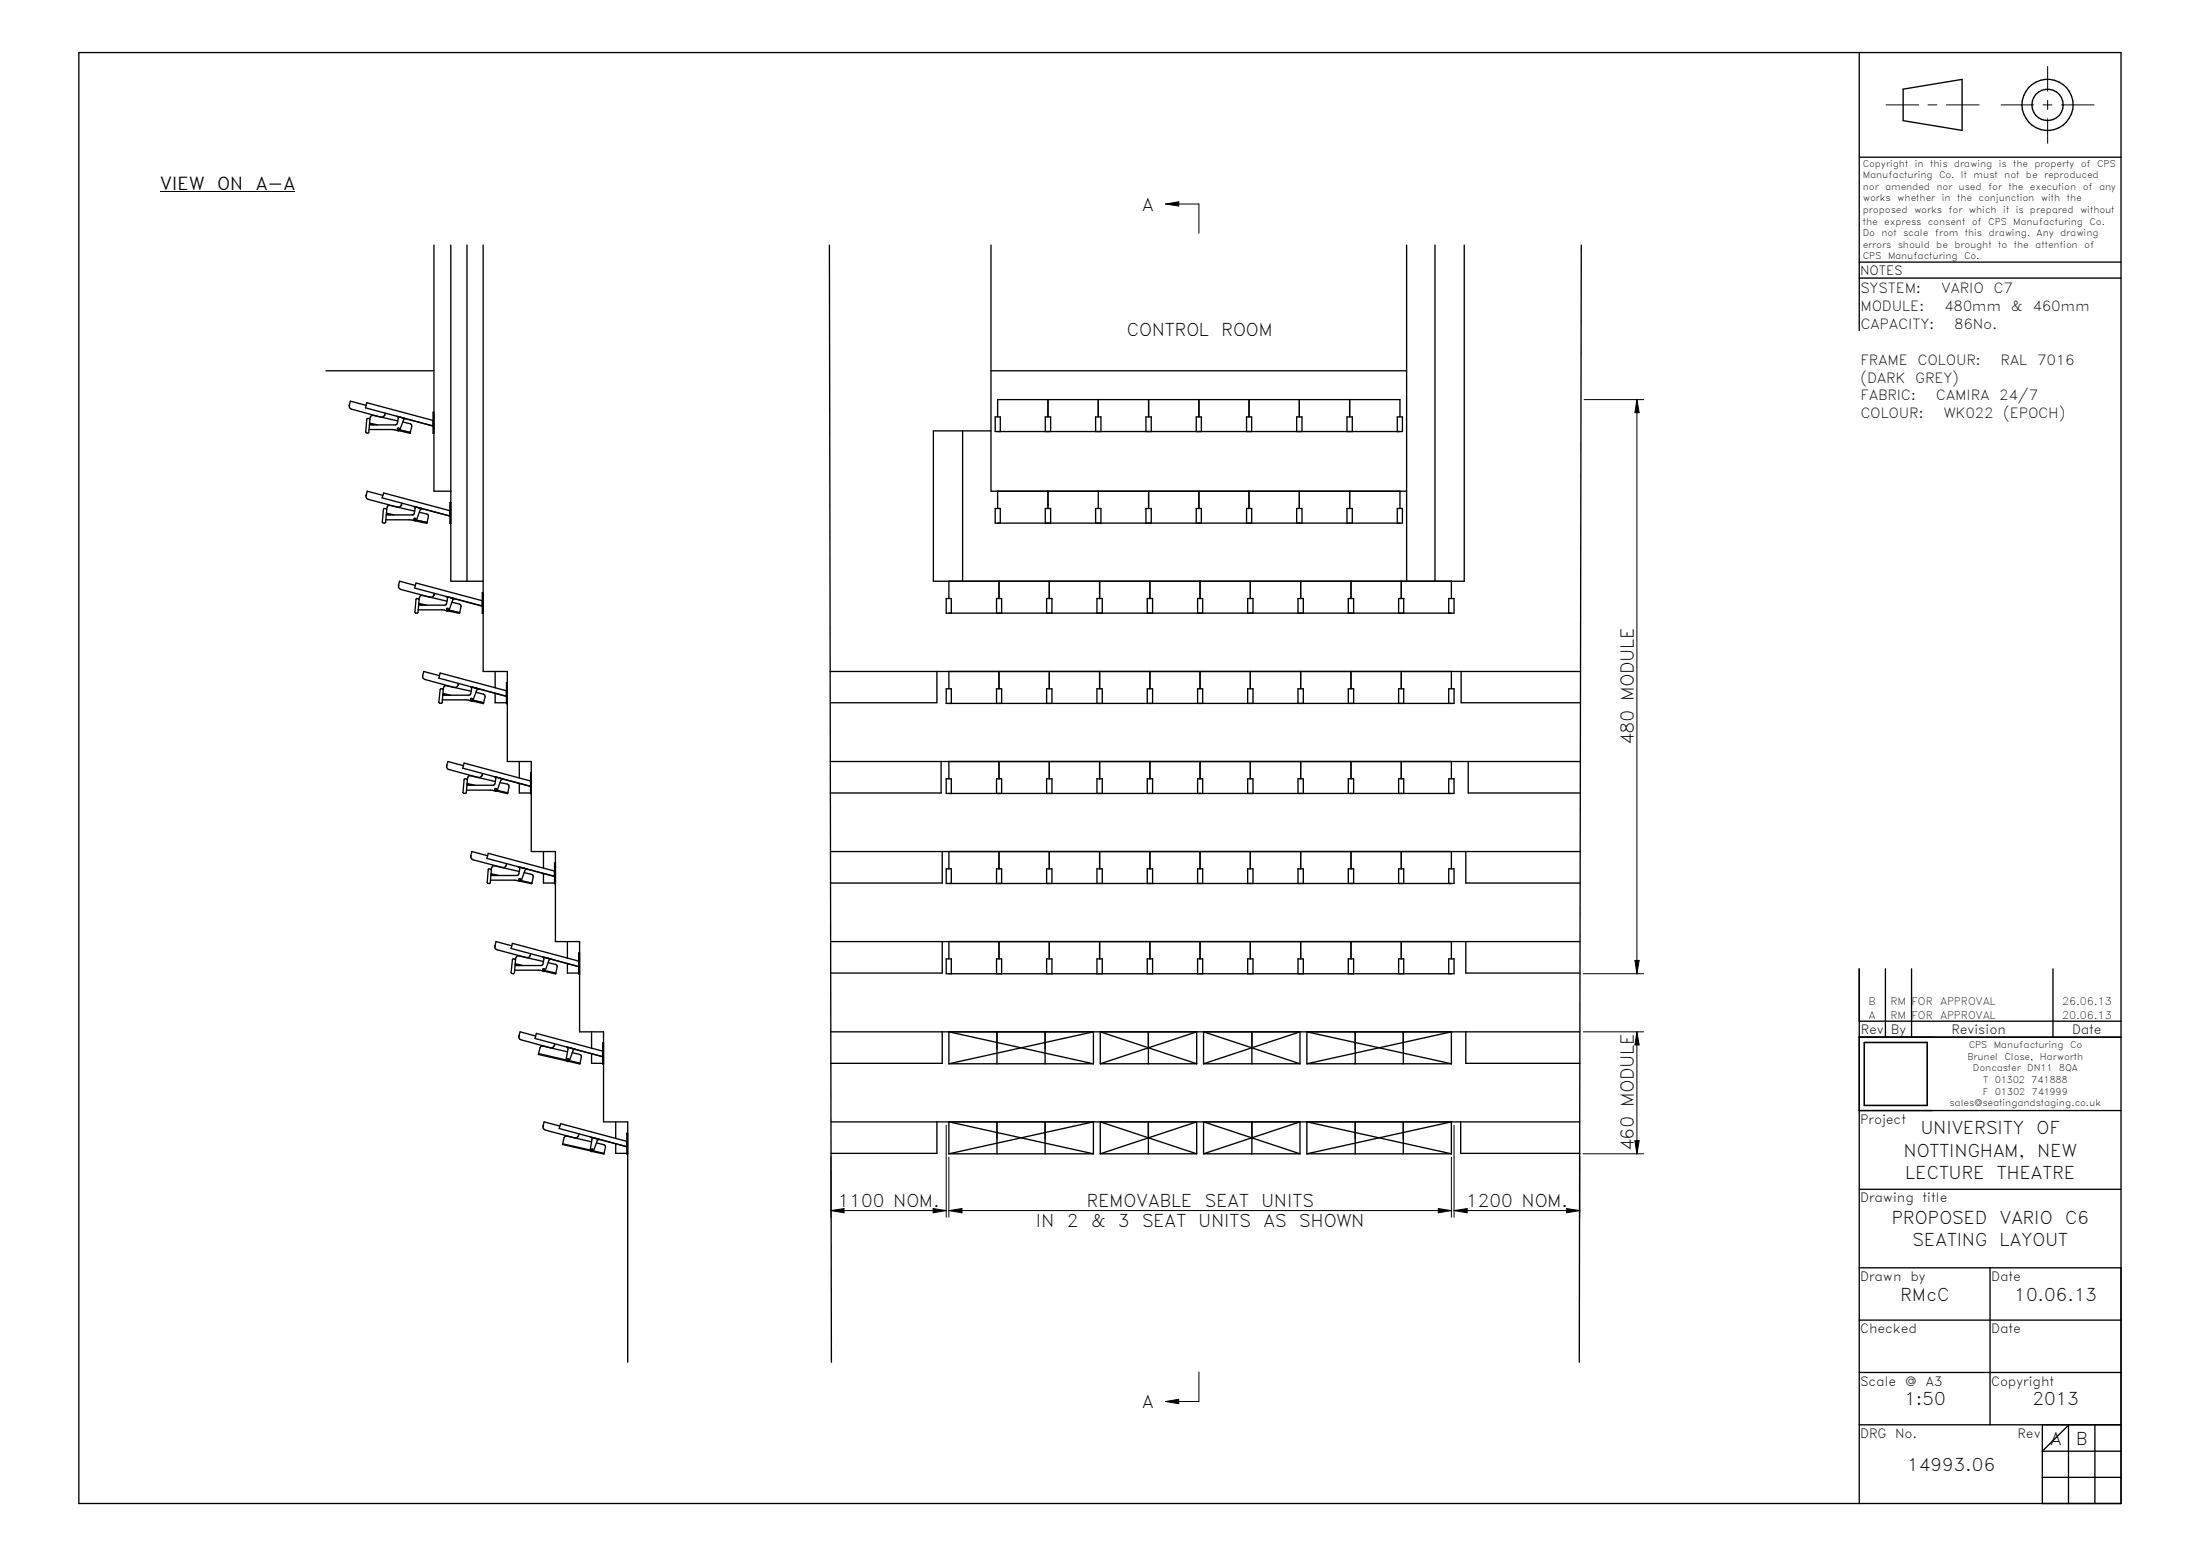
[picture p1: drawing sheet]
<svg xmlns="http://www.w3.org/2000/svg" width="420mm" height="297mm" viewBox="0 0 420 297" stroke-linecap="round" stroke-linejoin="round" font-family="sans-serif">
<g fill="none" stroke="#000" stroke-width=".25">
<path d="M15.1 10h390v277h-390zM355.1 10v53.1M363.5 17l11.2-1.8v9.7l-11.2-1.9zM355.1 30h50M82.9 46.8v47h3.2M86.1 46.8v64.2h6.2M89.2 46.8v64.2M92.3 46.8v81.4h4.6v17.2h4.6v17.2h4.6v17.1h4.6v17.3h4.6v17.2h4.6v45.9M158.4 46.8l.4 213.3M189.3 46.8v47h79.3M268.6 46.8v64.2M274.1 46.8v64.2"/>
<path d="M279.6 46.8v64.2h-101.3v-28.7h11M302 46.8l-.4 213.3M355.1 50h50M355.1 53.1h50M62.3 70.8h20.6M66.7 77.3h.1M69.9 77.4l-3-.8-.2 1.1 .4 .4 5.6 1.5a.73 .73 0 0 0 .9-.7M70.2 79.9h.3l.1 .2-.2 2.4-.1 .2-.3-.1-.2-.1 .3-2.5zM70.6 80l.3-.7h.3l4.8 1M73.5 79.1h.1M76.1 79.5l1.1 .3M76.7 79.7l6 1.6-12.9-3.4 .3-1 12.6 3.4"/>
<path d="M82.9 78.7h-.2v4h.2M189.3 70.8h79.3M190.5 79.6v-3.3h76.9v3.3M200.1 76.3v3.3M209.8 76.3v3.3M219.4 76.3v3.3M229 76.3v3.3M238.5 76.3v3.3M248.1 76.3v3.3M257.8 76.3v3.3M69.9 94.5h.1M70.6 81.1h5l.3-.3 .2-1-.3-.3 1.7 .4h-.3l-.1 .2-.7 1.9-.3 .3-1.1-.3h-4.5"/>
<path d="M70.6 80.8l1.5 .3M70.6 80.9l.8 .2M73.1 94.6l-3-.8-.2 1.1 .4 .4 5.6 1.5a.68 .68 0 0 0 .8-.7M73.2 97.2l.2-.1 .5 .1-.3 2.5-.1 .2-.5-.2zM73.8 98.3h5l.3-.3 .2-.9-.1-.3-.2-.1 1.7 .4-.4 .2-.7 1.9-.3 .2-1.1-.2h-4.5M73.8 98.1l.7 .2M73.8 98l1.5 .3M73.9 97.2l.2-.7h.3l4.8 1.1M75.9 81.8l.1-.1 .3 .2-.3 .2zM76.2 82.2l2.1 .5v-.2M76.4 82.1l1.9 .4M76.7 96.3h.1"/>
<path d="M76.9 80.6l1.7 .5v.3l-.3 1.1M79.1 99l.1-.1 .2 .2-.2 .2zM79.3 96.8l1.1 .2M79.4 99.4l2.1 .5 .1-.2M79.5 99.3l2.1 .4M80.1 97.8l1.7 .5-.2 1.4M85.9 97.5l-12.6-3.4-.3 .9 12.9 3.5M86.1 95.9h-.2v4h.2M183.8 82.3v28.7M190.5 93.8v3.3M191 99.9v-2.8h-.9v2.8h77.7v-2.8h-.9v2.8M191 82.4v-2.8h-.9v2.8h77.7v-2.8h-.9v2.8"/>
<path d="M199.6 82.4v-2.8h1v2.8M199.6 99.9v-2.8h1v2.8M200.1 93.8v3.3M209.2 99.9v-2.8h1.1v2.8M209.2 82.4v-2.8h1.1v2.8M209.8 93.8v3.3M218.9 99.9v-2.8h1v2.8M218.9 82.4v-2.8h1v2.8M219.4 93.8v3.3M228.5 99.9v-2.8h.9v2.8M228.5 82.4v-2.8h.9v2.8M229 93.8v3.3"/>
<path d="M238.1 99.9v-2.8h.9v2.8M238.1 82.4v-2.8h.9v2.8M238.5 93.8v3.3M247.6 99.9v-2.8h1.1v2.8M247.6 82.4v-2.8h1.1v2.8M248.1 93.8v3.3M257.2 99.9v-2.8h1.1v2.8M257.2 82.4v-2.8h1.1v2.8M257.8 93.8v3.3M267.4 93.8v3.3M76.1 111.7h.1M79.3 111.8l-3-.8-.2 1.1 .4 .4 5.6 1.5a.68 .68 0 0 0 .9-.7"/>
<path d="M79.4 114.4l.2-.1h.3l.1 .2-.2 2.4-.1 .2h-.3l-.2-.2zM80 115.5h5l.3-.3 .2-.9-.1-.3-.2-.1 1.7 .4-.4 .2-.7 1.9-.3 .3-1.1-.3h-4.5M80 115.2l1.5 .3M80 115.3l.8 .2M80 114.4l.1-.4 .2-.3h.3l4.8 1.1M82.9 113.5h.1M85.4 116.1l.3 .2-.3 .2-.1-.1zM85.5 114l1.1 .2M85.6 116.6l2.1 .5 .1-.1M85.8 116.5l2 .5M86.3 115l1.7 .5-.2 1.5M92.1 114.7l-12.7-3.4-.2 1 12.9 3.4"/>
<path d="M92.3 113.1h-.2v4h.2M181.2 111v3.3M181.7 117.1v-2.8h-1v2.8h97v-2.8h-1v2.8M190.3 117.1v-2.8h1v2.8M190.8 111v3.3M199.9 117.1v-2.8h1v2.8M200.4 111v3.3M209.5 117.1v-2.8h1v2.8M210 111v3.3M219.1 117.1v-2.8h1v2.8M219.6 111v3.3M228.7 117.1v-2.8h1v2.8"/>
<path d="M229.2 111v3.3M238.3 117.1v-2.8h1v2.8M238.8 111v3.3M247.9 117.1v-2.8h1v2.8M248.4 111v3.3M257.5 117.1v-2.8h1v2.8M258 111v3.3M267.1 117.1v-2.8h1v2.8M267.6 111v3.3M277.2 111v3.3M80.7 128.9h.1M83.9 129l-3-.8-.2 1.1 .4 .4 5.6 1.5a.73 .73 0 0 0 .9-.7"/>
<path d="M84.2 131.5h.3l.2 .2-.3 2.5-.1 .1-.4-.1-.1-.1 .3-2.5zM84.6 132.7h5l.3-.3 .2-1-.3-.3 1.7 .4h-.3l-.2 .2-.7 2.1-.2 .1-1.1-.3h-4.5M84.6 132.5l.8 .2M84.6 132.4l1.5 .3M84.7 131.6l.2-.7h.3l4.8 1.1M87.5 130.7h.1M89.9 133.4l.3-.1v.4l-.3-.1zM90.1 131.1l1.1 .3M90.3 133.7l2.1 .5M90.7 131.3l6 1.6-12.9-3.4 .3-1 12.6 3.4M90.9 132.2l1.7 .5 .1 .3-.4 1.3-2.1-.5M94.6 132.3v1.9h2.3"/>
<path d="M94.6 128.2v3.1M96.9 130.3h-.2v4h.2M158.5 128.2h143.4M178.9 128.2v6h-20.3M181.2 128.2v3.3M181.7 134.3v-2.8h-1v2.8h97v-2.8h-1v2.8M190.3 134.3v-2.8h1v2.8M190.8 128.2v3.3M199.9 134.3v-2.8h1v2.8M200.4 128.2v3.3M209.5 134.3v-2.8h1v2.8M210 128.2v3.3"/>
<path d="M219.1 134.3v-2.8h1v2.8M219.6 128.2v3.3M228.7 134.3v-2.8h1v2.8M229.2 128.2v3.3M238.3 134.3v-2.8h1v2.8M238.8 128.2v3.3M247.9 134.3v-2.8h1v2.8M248.4 128.2v3.3M257.5 134.3v-2.8h1v2.8M258 128.2v3.3M267.1 134.3v-2.8h1v2.8M267.6 128.2v3.3"/>
<path d="M277.2 128.2v3.3M279 128.2v6h22.8M85.3 146.1h.1M88.5 146.2l-3-.8-.2 1.1 .4 .4 5.6 1.5a.73 .73 0 0 0 .8-.7M88.6 148.8l.2-.1 .5 .1-.2 2.5-.2 .2-.5-.2zM89.2 149.9h5l.3-.3 .2-.9-.3-.4 1.7 .4-.4 .2-.7 1.9-.3 .2-1.1-.2h-4.5M89.2 149.6l1.5 .3M89.2 149.7l.7 .2M89.3 148.8l.2-.7h.3l4.8 1.1M92.1 147.9h.1M94.5 150.6l.3-.1 .1 .2-.3 .2zM94.7 148.3l1.1 .3"/>
<path d="M94.8 151l2.1 .5 .1-.2M94.9 150.9l2.1 .4M95.5 149.4l1.4 .3 .3 .2-.2 1.4M99.2 149.6v1.8h2.3M99.2 145.4v3.1M101.3 149.1l-12.7-3.4-.2 .9 12.9 3.5M101.5 147.5h-.2v4h.2M158.6 145.4h143.2M179.7 145.4v6h-21.1M181.2 145.4v3.3M181.7 151.5v-2.8h-1v2.8h97v-2.8h-1v2.8M190.3 151.5v-2.8h1v2.8"/>
<path d="M190.8 145.4v3.3M199.9 151.5v-2.8h1v2.8M200.4 145.4v3.3M209.5 151.5v-2.8h1v2.8M210 145.4v3.3M219.1 151.5v-2.8h1v2.8M219.6 145.4v3.3M228.7 151.5v-2.8h1v2.8M229.2 145.4v3.3M238.3 151.5v-2.8h1v2.8M238.8 145.4v3.3M247.9 151.5v-2.8h1v2.8"/>
<path d="M248.4 145.4v3.3M257.5 151.5v-2.8h1v2.8M258 145.4v3.3M267.1 151.5v-2.8h1v2.8M267.6 145.4v3.3M277.2 145.4v3.3M280.4 145.4v6h21.4M89.9 163.3h.1M93.1 163.4l-3-.8-.2 1.1 .4 .4 5.6 1.5a.69 .69 0 0 0 .9-.8M93.2 166l.2-.1 .4 .1-.2 2.5-.1 .2h-.3l-.2-.2zM93.8 167.1h5l.3-.3 .2-.9-.1-.3-.2-.1 1.7 .4-.4 .2-.7 1.9-.3 .2-1.1-.2h-4.5M93.8 166.8l1.5 .3"/>
<path d="M93.8 166.9l.8 .2M93.8 166l.1-.4 .2-.3h.3l4.8 1.1M96.7 165.1h.1M99.1 167.8l.1-.1 .3 .2-.3 .2zM99.3 165.6l1.1 .2M99.4 168.2l2.1 .5 .1-.1M99.6 168.1l2 .5M100.1 166.6l1.7 .5-.2 1.5M103.8 166.8v1.8h2.3M103.8 162.6v3.1M105.9 166.3l-12.7-3.4-.2 1 12.9 3.4M106.1 164.7h-.2v4h.2"/>
<path d="M108.4 179.7v3.2M158.6 179.7h143.1M158.6 162.6h143.2M179.9 162.6v6h-21.3M179.9 179.7v6.1h-21.2M181.2 162.6v3.3M181.2 179.7v3.3M181.7 168.7v-2.8h-1v2.8h97v-2.8h-1v2.8M190.3 168.7v-2.8h1v2.8M190.8 162.6v3.3M190.8 179.7v3.3M199.9 168.7v-2.8h1v2.8"/>
<path d="M200.4 162.6v3.3M200.4 179.7v3.3M209.5 168.7v-2.8h1v2.8M210 162.6v3.3M210 179.7v3.3M219.1 168.7v-2.8h1v2.8M219.6 162.6v3.3M219.6 179.7v3.3M228.7 168.7v-2.8h1v2.8M229.2 162.6v3.3M229.2 179.7v3.3M238.3 168.7v-2.8h1v2.8"/>
<path d="M238.8 162.6v3.3M238.8 179.7v3.3M247.9 168.7v-2.8h1v2.8M248.4 162.6v3.3M248.4 179.7v3.3M257.5 168.7v-2.8h1v2.8M258 162.6v3.3M258 179.7v3.3M267.1 168.7v-2.8h1v2.8M267.6 162.6v3.3M267.6 179.7v3.3M277.2 162.6v3.3"/>
<path d="M277.2 179.7v3.3M279.9 162.6v6h21.9M279.9 179.7v6.1h21.8M94.5 180.5h.1M97.7 180.6l-3-.9-.2 1.2 .4 .4 5.6 1.5 .6-.1 .3-.6M98 183l.3 .1 .2 .2-.3 2.4-.1 .2-.4-.1-.1-.1 .3-2.5zM98.4 184.3h5l.3-.3 .2-1-.1-.2-.2-.1 1.7 .4-.5 .2-.6 1.9-.3 .3-1.1-.3h-4.5M98.4 184.1l.8 .2M98.4 184l1.5 .3M98.5 183.2l.2-.7h.3l4.8 1.1M99.1 197.7h.1M101.3 182.3h.1"/>
<path d="M102.3 197.8l-3-.8-.2 1.1 .4 .4 5.6 1.5a.73 .73 0 0 0 .8-.7M103.7 185l.1-.1 .2 .2-.2 .2zM103.9 182.8l1.1 .2M104 185.4l2.1 .5 .1-.1M104.1 185.3l2.1 .5M104.5 182.9l6 1.6-12.9-3.4 .3-1 12.6 3.4M104.7 183.8l1.7 .5-.2 1.5M105.9 199.5h.1M108.2 199.9l1.7 .4h-.3l-.1 .2-.8 2.1h-.3l-.3-.3 .4-2.1zM108.4 183.9v1.9h2.3M108.5 199.9l1.1 .3M110.7 181.9h-.2v4h.2"/>
<path d="M113 197v3.1M115.3 199.1h-.2v4h.2M158.7 197h143M179.9 197v6h-21.2M181.7 185.9v-2.9h-1v2.9h97v-2.9h-1v2.9M190.3 185.9v-2.9h1v2.9M190.4 197v6.1M199.6 197v6.1M199.9 185.9v-2.9h1v2.9M209.5 185.9v-2.9h1v2.9M219.1 185.9v-2.9h1v2.9M219.3 197v6.1"/>
<path d="M228.7 185.9v-2.9h1v2.9M238.3 185.9v-2.9h1v2.9M239.1 197v6.1M247.9 185.9v-2.9h1v2.9M257.5 185.9v-2.9h1v2.9M258.8 197v6.1M267.1 185.9v-2.9h1v2.9M268 197v6.1M279.9 197v6h21.8M355.1 185v102M355.1 198h50M355.1 194.9h50"/>
<path d="M356.1 199h12v12h-12zM360.1 185v13M365.1 185v13M392.1 185v13M102.9 201.1l5.2 1.3M103.7 214.9h.1M106.9 215l-3-.8-.2 1.1 .4 .4 5.6 1.5a.73 .73 0 0 0 .9-.7M107.5 218.4l5.2 1.1M108.3 202.2l.1-.1 .3 .2-.3 .2zM108.4 200.8l-4.8-1.1h-.3l-.1 .3-.4 1.3 5.4 1.2M108.6 202.6l2.1 .5 .1-.2M108.7 202.5l2.1 .4"/>
<path d="M109 200.1l6.1 1.6-12.9-3.5 .2-.9 12.7 3.4M109.3 201l1.7 .5-.2 1.4M110.5 216.7h.1M112.8 217.1l1.7 .4-.4 .2-.7 1.9-.4 .2-.2-.1-.1-.2 .4-2-.1-.3zM112.9 219.4l.1-.1 .3 .2-.3 .2zM113 201.1v1.9h2.3M113 218l-4.8-1.1h-.3l-.2 .3-.3 1.3 5.4 1.2M113.1 217.2l1.1 .2M113.2 219.8l2.1 .5v-.1M113.4 219.7l1.9 .5M113.7 217.3l6 1.6-12.9-3.5 .2-.9 12.7 3.4M113.9 218.2l1.7 .5-.3 1.5"/>
<path d="M117.6 218.4v1.8h2.3M117.6 214.2v3.1M119.9 216.3h-.2v4h.2M158.7 214.2h143M178.9 214.2v6h-20.2M181.2 203.1v-6.1l27.6 6.1M181.2 203.1h27.6M181.2 203.1l27.6-6.1v6.1M190.4 214.2v6.1M199.6 214.2v6.1M210.1 203.1h18.4M210.1 203.1v-6.1l18.4 6.1"/>
<path d="M210.1 203.1l18.4-6.1v6.1M219.3 214.2v6.1M229.9 203.1h18.4M229.9 203.1v-6.1l18.4 6.1M229.9 203.1l18.4-6.1v6.1M239.1 214.2v6.1M249.6 203.1l27.6-6.1v6.1M249.6 203.1h27.6M249.6 203.1v-6.1l27.6 6.1M258.8 214.2v6.1M268 214.2v6.1M279 214.2v6h22.7"/>
<path d="M355.1 212h50M181.2 220.3v-6.1l27.6 6.1M181.2 220.3l27.6-6.1v6.1M181.2 220.3h27.6M210.1 220.3v-6.1l18.4 6.1M210.1 220.3l18.4-6.1v6.1M210.1 220.3h18.4M229.9 220.3v-6.1l18.4 6.1M229.9 220.3l18.4-6.1v6.1M229.9 220.3h18.4M249.6 220.3l27.6-6.1v6.1M249.6 220.3v-6.1l27.6 6.1"/>
<path d="M249.6 220.3h27.6M355.1 227h50M355.1 252h50M355.1 242h50M380.1 242v30M355.1 262h50M355.1 272h50M390 272v15M390 277h15.1M395 272v15M395 272.1l-4.9 4.9M400.1 272v15"/>
<path d="M390 282h15.1"/>
<circle cx="391" cy="20" r="2.99"/>
<circle cx="391.1" cy="20" r="4.9"/>
</g>
<g fill="none" stroke="#000" stroke-width=".19">
<path d="M391.1 12.7v4.7M391.1 19.2v1.7M30.5 36.5h25.8M222.6 38.9h6.4v5.6M222.6 38.9l2.5-.4v.8zM360.2 20h6.2M368.2 20h1.7M371.7 20h6.3M382.2 20h6.2M390.2 20h1.7M391.1 22.7v4.6M393.7 20h6.2"/>
<path d="M302.5 76.3h11.4M312.6 76.3l.4 2.5h-.8zM312.6 76.3v109.6M302.4 185.9h11.5M302.4 197h11.5M312.2 183.3h.8l-.4 2.6zM312.6 197v23.3M312.6 197l.4 2.5h-.8zM180.7 214.8v17.6M277.7 214.8v17.6M312.2 217.8h.8l-.4 2.5zM158.7 231.1h22"/>
<path d="M158.7 231.1l2.5-.4v.8zM158.7 220.8v11.6M178.2 230.7l2.5 .4-2.5 .4zM181.2 231.1l2.5-.4v.8zM181.2 220.9v11.5M181.2 231.1h96M274.7 230.7l2.5 .4-2.5 .4zM277.2 220.9v11.5M277.7 231.1h24M277.7 231.1l2.5-.4v.8zM299.2 230.7l2.5 .4-2.5 .4zM301.7 220.8v11.6"/>
<path d="M302.3 220.3h11.6M222.6 267.5l2.5-.4v.9zM229 261.9v5.6h-6.4"/>
</g>
<path d="M222.6 38.9l2.5-.4v.8zM312.6 76.3l.4 2.5h-.8zM312.2 183.3h.8l-.4 2.6zM312.6 197l.4 2.5h-.8zM312.2 217.8h.8l-.4 2.5zM158.7 231.1l2.5-.4v.8zM178.2 230.7l2.5 .4-2.5 .4zM181.2 231.1l2.5-.4v.8zM274.7 230.7l2.5 .4-2.5 .4zM277.7 231.1l2.5-.4v.8zM299.2 230.7l2.5 .4-2.5 .4zM222.6 267.5l2.5-.4v.9z" fill="#000"/>
<g font-size="3.4">
<text x="30.5" y="36.3">VIEW</text>
<text x="41.4" y="36.3">ON</text>
<text x="48.8" y="36.3">A-A</text>
<text x="218" y="40.3">A</text>
<text x="215.1" y="64.2">CONTROL</text>
<text x="233.2" y="64.2">ROOM</text>
<text x="312" y="142.3" transform="rotate(-90 312 142.3)">480 MODULE</text>
<text x="312" y="219.8" transform="rotate(-90 312 219.8)">460 MODULE</text>
<text x="363.5" y="220.8">NOTTINGHAM,</text>
<text x="366.8" y="216.5">UNIVERSITY OF</text>
<text x="389.1" y="220.8">NEW</text>
<text x="363.8" y="225.1">LECTURE THEATRE</text>
<text x="160" y="230.5">1100 NOM.</text>
<text x="207.5" y="230.5">REMOVABLE SEAT UNITS</text>
<text x="279.9" y="230.5">1200 NOM.</text>
<text x="361.2" y="233.7">PROPOSED VARIO C6</text>
<text x="197.9" y="234.2">IN 2</text>
<text x="208.3" y="234.2">&amp;</text>
<text x="213.5" y="234.2">3 SEAT UNITS AS SHOWN</text>
<text x="365.2" y="238">SEATING</text>
<text x="381.9" y="238">LAYOUT</text>
<text x="362.9" y="248.3">RMcC</text>
<text x="384.6" y="248.3">10.06.13</text>
<text x="218" y="268.7">A</text>
<text x="363.6" y="268.3">1:50</text>
<text x="388.1" y="268.3">2013</text>
<text x="391.5" y="275.8">A</text>
<text x="396.4" y="275.8">B</text>
<text x="364.2" y="280.8">14993.06</text>
</g>
<g font-size="2.7">
<text x="355.3" y="56">SYSTEM:</text>
<text x="355.3" y="59.4">MODULE:</text>
<text x="370.7" y="56">VARIO C7</text>
<text x="371.3" y="59.4">480mm &amp;</text>
<text x="388.2" y="59.4">460mm</text>
<text x="355.3" y="62.8">CAPACITY:</text>
<text x="373.2" y="62.8">86No.</text>
<text x="355.3" y="69.6">FRAME</text>
<text x="366.2" y="69.6">COLOUR:</text>
<text x="382.1" y="69.6">RAL</text>
<text x="389.1" y="69.6">7016</text>
<text x="355.3" y="73">(DARK GREY)</text>
<text x="355.3" y="76.5">FABRIC:</text>
<text x="369.7" y="76.5">CAMIRA</text>
<text x="381.8" y="76.5">24/7</text>
<text x="355.3" y="79.8">COLOUR:</text>
<text x="371.2" y="79.8">WK022 (EPOCH)</text>
</g>
<g font-size="2.4">
<text x="355.3" y="52.5">NOTES</text>
<text x="355.4" y="197.4">Rev</text>
<text x="361.1" y="197.4">By</text>
<text x="372.7" y="197.4">Revision</text>
<text x="395.7" y="197.4">Date</text>
<text x="355.3" y="214.5">Project</text>
<text x="355.3" y="229.5">Drawing title</text>
<text x="355.3" y="244.5">Drawn by</text>
<text x="380.3" y="244.5">Date</text>
<text x="355.3" y="254.5">Checked</text>
<text x="380.3" y="254.5">Date</text>
<text x="355.3" y="264.5">Scale @ A3</text>
<text x="380.3" y="264.5">Copyright</text>
<text x="355.3" y="274.5">DRG No.</text>
<text x="385.3" y="274.5">Rev</text>
</g>
<g font-size="2">
<text x="356.9" y="191.8">B</text>
<text x="361.1" y="191.8">RM FOR APPROVAL</text>
<text x="393.8" y="191.8">26.06.13</text>
<text x="356.9" y="194.5">A</text>
<text x="361.1" y="194.4">RM FOR APPROVAL</text>
<text x="393.8" y="194.4">20.06.13</text>
</g>
<g font-size="1.7">
<text x="355.8" y="31.8">Copyright</text>
<text x="355.8" y="34">Manufacturing</text>
<text x="365.7" y="31.8">in</text>
<text x="368.6" y="31.8">this</text>
<text x="370.3" y="34">Co.</text>
<text x="373.2" y="31.8">drawing</text>
<text x="374.5" y="34">It</text>
<text x="376.9" y="34">must</text>
<text x="381.7" y="31.8">is</text>
<text x="382.8" y="34">not</text>
<text x="384.5" y="31.8">the property</text>
<text x="386.9" y="34">be</text>
<text x="390.4" y="34">reproduced</text>
<text x="397.4" y="31.8">of</text>
<text x="400.5" y="31.8">CPS</text>
<text x="355.8" y="36.2">nor amended nor used</text>
<text x="355.8" y="38.4">works</text>
<text x="355.8" y="40.6">proposed</text>
<text x="362.3" y="38.4">whether in</text>
<text x="365.5" y="40.6">works</text>
<text x="372.1" y="40.6">for which</text>
<text x="373.8" y="38.4">the</text>
<text x="377.9" y="38.4">conjunction</text>
<text x="379.7" y="36.2">for the</text>
<text x="382.6" y="40.6">it</text>
<text x="385" y="40.6">is prepared</text>
<text x="387.7" y="36.2">execution</text>
<text x="389.8" y="38.4">with</text>
<text x="394.7" y="38.4">the</text>
<text x="397.3" y="40.6">without</text>
<text x="397.8" y="36.2">of</text>
<text x="400.9" y="36.2">any</text>
<text x="355.8" y="42.9">the</text>
<text x="355.8" y="45.1">Do</text>
<text x="355.8" y="47.3">errors</text>
<text x="359.3" y="45.1">not</text>
<text x="359.9" y="42.9">express</text>
<text x="362.5" y="47.3">should be</text>
<text x="363.5" y="45.1">scale</text>
<text x="368.2" y="42.9">consent</text>
<text x="369.5" y="45.1">from</text>
<text x="373.2" y="47.3">brought</text>
<text x="375.2" y="45.1">this</text>
<text x="376.6" y="42.9">of</text>
<text x="379.7" y="42.9">CPS</text>
<text x="379.8" y="45.1">drawing. Any drawing</text>
<text x="381.6" y="47.3">to</text>
<text x="384.5" y="42.9">Manufacturing</text>
<text x="384.6" y="47.3">the</text>
<text x="388.7" y="47.3">attention</text>
<text x="398.1" y="47.3">of</text>
<text x="399.1" y="42.9">Co.</text>
<text x="355.8" y="49.5">CPS</text>
<text x="360.6" y="49.5">Manufacturing</text>
<text x="375.1" y="49.5">Co.</text>
<text x="375.7" y="202.3">Brunel</text>
<text x="376" y="200.1">CPS</text>
<text x="380.8" y="200.1">Manufacturing</text>
<text x="382.8" y="202.3">Close,</text>
<text x="389.6" y="202.3">Harworth</text>
<text x="395.3" y="200.1">Co</text>
<text x="376.8" y="204.5">Doncaster DN11 8QA</text>
<text x="378.7" y="209">F</text>
<text x="378.7" y="206.8">T</text>
<text x="380.9" y="206.8">01302 741888</text>
<text x="381" y="209">01302 741999</text>
<text x="372.3" y="211.2">sales@seatingandstaging.co.uk</text>
</g>
</svg>
